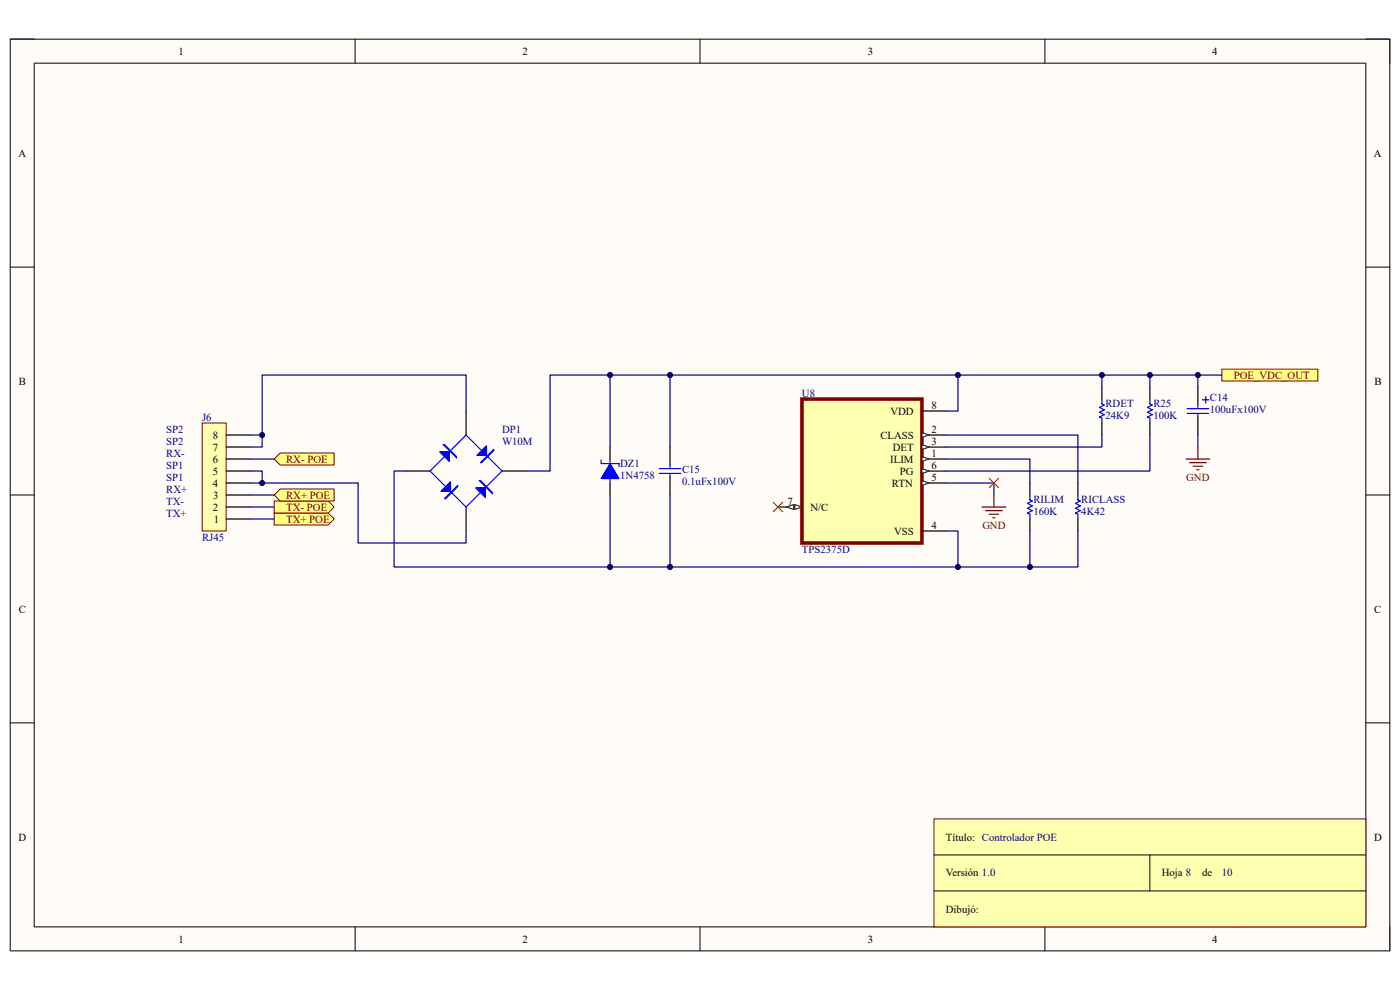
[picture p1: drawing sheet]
<svg xmlns="http://www.w3.org/2000/svg" width="297mm" height="210mm" viewBox="0 0 297 210" stroke-linecap="round" stroke-linejoin="round" font-family="sans-serif">
<path d="M2.2 8.3h292.7v193.4h-292.7z" fill-rule="evenodd" fill="#fffcf8"/>
<path d="M2.2 8.3h292.7v193.4h-292.7z" fill="none" stroke="#000" stroke-width=".21"/>
<path d="M7.3 13.4h282.5v183.2h-282.5z" fill-rule="evenodd" fill="#fffcf8"/>
<g fill="none" stroke="#000" stroke-width=".21">
<path d="M2.2 8.3h5.1M7.3 13.4h282.5v183.2h-282.5zM75.3 8.3v5.1M148.5 8.3v5.1M221.7 8.3v5.1M289.8 8.3h5.1v5.1M2.2 56.7h5.1M289.8 56.7h5.1M2.2 105h5.1M289.8 105h5.1M2.2 153.4h5.1M289.8 153.4h5.1"/>
<path d="M289.8 176.3h-89.1v20.3M75.3 196.6v5.1M148.5 196.6v5.1M200.7 183.9h89.1M200.7 191.5h89.1M200.7 194.1h89.1M213.4 183.9v7.6M221.7 196.6v5.1M251.6 191.5v5.1M264.3 183.9v7.6M294.9 196.6v5.1"/>
</g>
<path d="M198.1 173.7h91.7v22.9h-91.7z" fill-rule="evenodd" fill="#ffffb0"/>
<path d="M198.1 173.7h91.7v22.9h-91.7z" fill="none" stroke="#800000" stroke-width=".21"/>
<path d="M198.1 181.4h91.7M198.1 189h91.7M243.9 181.4v7.6" fill="none" stroke="#000" stroke-width=".21"/>
<path d="M42.9 89.7h5.1v22.9h-5.1z" fill-rule="evenodd" fill="#ffffb0"/>
<path d="M42.9 89.7h5.1v22.9h-5.1z" fill="none" stroke="#800000" stroke-width=".21"/>
<path d="M48 99.9h5.1M48 97.4h5.1M48 94.8h5.1M48 92.3h5.1M86.2 99.9h5M98.9 87.2v5.1M106.5 99.9h5.1M48 110.1h5.1M48 107.6h5.1M48 105h5.1M48 102.5h5.1M98.9 107.6v5" fill="none" stroke="#000" stroke-width=".25"/>
<path d="M94.3 96.9l-3.1 3 3.4 3.3M95.6 95.6l3.3-3.3 3.3 3.3M103.5 96.9l3 3-3.3 3.3M95.8 104.5l3.1 3.1 3-3.1" fill="none" stroke="#00f" stroke-width=".25"/>
<path d="M93.3 95.8h2v2.1z" fill="#00f"/>
<path d="M93.3 95.8h2v2.1z" fill="none" stroke="#00f" stroke-width=".25"/>
<path d="M101.2 96.6l2-2v2z" fill="#00f"/>
<path d="M101.2 96.6l2-2v2z" fill="none" stroke="#00f" stroke-width=".25"/>
<path d="M100.9 103.5h2.1v2z" fill="#00f"/>
<path d="M100.9 103.5h2.1v2z" fill="none" stroke="#00f" stroke-width=".25"/>
<path d="M93.5 104.2l2.1-2v2z" fill="#00f"/>
<path d="M94 94.3h.3l2.5 2.6v.2zM104.7 95.3v.3l-2.5 2.5h-.3zM127.5 98.3h3.8M93.5 104.2l2.1-2v2zM94.3 105.8l2.8-2.8v.2l-2.5 2.6zM101.7 102h.2l2.6 2.5v.3z" fill="none" stroke="#00f" stroke-width=".25"/>
<path d="M129.4 94.8v2.6M129.4 102.5v2.5" fill="none" stroke="#000" stroke-width=".25"/>
<path d="M129.4 98.3l1.9 3.2h-3.8z" fill="#00f"/>
<g fill="none" stroke="#00f" stroke-width=".25">
<path d="M127.5 97.6v.7M129.4 98.3l1.9 3.2h-3.8zM129.4 97.4v.9M131.3 98.3v.7M139.9 99.4h4.5M142.1 98.6v.8M233.8 84.7v1l.5 .2-1 .5 1 .5-1 .6 1 .5-1 .5 .5 .2v1M243.9 84.7v1l.6 .2-1.1 .5 1.1 .5-1.1 .6 1.1 .5-1.1 .5 .5 .2v1M251.8 87.7h4.6M251.8 86.7h4.6M254.1 85.9v.8M254.1 87.7v.8"/>
<path d="M129.4 101.5v1M139.9 100.4h4.5M142.1 100.4v.8M218.5 105v1l.5 .3-1 .5 1 .5-1 .5 1 .5-1 .5 .5 .3v1M228.7 105v1l.5 .3-1 .5 1 .5-1 .5 1 .5-1 .5 .5 .3v1"/>
</g>
<path d="M142.1 94.8v3.8M233.8 82.1v2.6M233.8 89.7v2.6M243.9 82.1v2.6M243.9 89.7v2.6M254.1 82.1v3.8M254.1 88.5v3.8M142.1 101.2v3.8M218.5 102.5v2.5M218.5 110.1v2.5M228.7 102.5v2.5M228.7 110.1v2.5" fill="none" stroke="#000" stroke-width=".25"/>
<path d="M170.1 84.7h25.5v30.5h-25.5z" fill-rule="evenodd" fill="#ffffb0"/>
<path d="M170.1 84.7h25.5v30.5h-25.5z" fill="none" stroke="#800000" stroke-width=".76"/>
<path d="M165.1 107.6h5" fill="none" stroke="#000" stroke-width=".25"/>
<path d="M168.6 107l1.5 .6-1.5 .5z" fill="#f8fcff"/>
<path d="M168.6 107l1.5 .6-1.5 .5z" fill="none" stroke="#000" stroke-width=".21"/>
<path d="M166.8 107.6l1.6-.6v1.1z" fill="#f8fcff"/>
<path d="M166.8 107.6l1.6-.6v1.1z" fill="none" stroke="#000" stroke-width=".21"/>
<path d="M195.6 87.2h5.1M195.6 92.3h5.1" fill="none" stroke="#000" stroke-width=".25"/>
<path d="M195.6 91.8l1.5 .5-1.5 .5z" fill="#f8fcff"/>
<path d="M195.6 91.8l1.5 .5-1.5 .5z" fill="none" stroke="#000" stroke-width=".21"/>
<path d="M195.6 94.8h5.1" fill="none" stroke="#000" stroke-width=".25"/>
<path d="M195.6 94.3l1.5 .5-1.5 .5z" fill="#f8fcff"/>
<path d="M195.6 94.3l1.5 .5-1.5 .5z" fill="none" stroke="#000" stroke-width=".21"/>
<path d="M195.6 97.4h5.1" fill="none" stroke="#000" stroke-width=".25"/>
<path d="M195.6 96.9l1.5 .5-1.5 .5z" fill="#f8fcff"/>
<path d="M195.6 96.9l1.5 .5-1.5 .5z" fill="none" stroke="#000" stroke-width=".21"/>
<path d="M195.6 99.9h5.1" fill="none" stroke="#000" stroke-width=".25"/>
<path d="M195.6 99.4l1.5 .5-1.5 .5z" fill="#f8fcff"/>
<path d="M195.6 99.4l1.5 .5-1.5 .5z" fill="none" stroke="#000" stroke-width=".21"/>
<path d="M195.6 102.5h5.1" fill="none" stroke="#000" stroke-width=".25"/>
<path d="M195.6 102l1.5 .5-1.5 .5z" fill="#f8fcff"/>
<path d="M195.6 102l1.5 .5-1.5 .5z" fill="none" stroke="#000" stroke-width=".21"/>
<path d="M195.6 112.6h5.1" fill="none" stroke="#000" stroke-width=".25"/>
<path d="M251.6 97.4h5.1M252.3 98.1h3.6M253.1 98.9h2M253.9 99.7h.5M254.1 94.8v2.6M208.3 107.6h5.1M209.1 108.3h3.5M209.8 109.1h2.1M210.6 109.8h.5M210.9 105v2.6" fill="none" stroke="#800000" stroke-width=".25"/>
<path d="M259.2 78.3h20.4v2.5h-20.4z" fill-rule="evenodd" fill="#ffff80"/>
<path d="M259.2 78.3h20.4v2.5h-20.4z" fill="none" stroke="#800000" stroke-width=".21"/>
<path d="M58.2 108.8h11.4l1.3 1.3-1.3 1.3h-11.4z" fill-rule="evenodd" fill="#ffff80"/>
<path d="M58.2 108.8h11.4l1.3 1.3-1.3 1.3h-11.4z" fill="none" stroke="#800000" stroke-width=".21"/>
<path d="M58.2 106.3h11.4l1.3 1.3-1.3 1.2h-11.4z" fill-rule="evenodd" fill="#ffff80"/>
<path d="M58.2 106.3h11.4l1.3 1.3-1.3 1.2h-11.4z" fill="none" stroke="#800000" stroke-width=".21"/>
<path d="M58.2 105l1.2-1.3h11.5v2.6h-11.5z" fill-rule="evenodd" fill="#ffff80"/>
<path d="M58.2 105l1.2-1.3h11.5v2.6h-11.5z" fill="none" stroke="#800000" stroke-width=".21"/>
<path d="M59.4 96.1h11.5v2.5h-11.5l-1.2-1.2z" fill-rule="evenodd" fill="#ffff80"/>
<path d="M59.4 96.1h11.5v2.5h-11.5l-1.2-1.2z" fill="none" stroke="#800000" stroke-width=".21"/>
<path d="M142.1 105v15.3M200.7 102.5h10.2v2.5" fill="none" stroke="#000080" stroke-width=".25"/>
<circle cx="142.1" cy="120.3" r=".51" fill="#000080"/>
<circle cx="142.1" cy="120.3" r=".51" fill="none" stroke="#000080" stroke-width=".21"/>
<path d="M142.1 79.6v15.2" fill="none" stroke="#000080" stroke-width=".25"/>
<circle cx="142.1" cy="79.6" r=".51" fill="#000080"/>
<circle cx="142.1" cy="79.6" r=".51" fill="none" stroke="#000080" stroke-width=".21"/>
<path d="M200.7 97.4h17.8v5.1M218.5 112.6v7.7h-15.3" fill="none" stroke="#000080" stroke-width=".25"/>
<circle cx="218.5" cy="120.3" r=".51" fill="#000080"/>
<circle cx="218.5" cy="120.3" r=".51" fill="none" stroke="#000080" stroke-width=".21"/>
<circle cx="203.2" cy="120.3" r=".51" fill="#000080"/>
<circle cx="203.2" cy="120.3" r=".51" fill="none" stroke="#000080" stroke-width=".21"/>
<path d="M200.7 92.3h28v10.2M228.7 112.6v7.7h-10.2" fill="none" stroke="#000080" stroke-width=".25"/>
<circle cx="218.5" cy="120.3" r=".51" fill="#000080"/>
<circle cx="218.5" cy="120.3" r=".51" fill="none" stroke="#000080" stroke-width=".21"/>
<path d="M233.8 79.6v2.5M233.8 92.3v2.5h-33.1M243.9 92.3v7.6h-43.2" fill="none" stroke="#000080" stroke-width=".25"/>
<circle cx="233.8" cy="79.6" r=".51" fill="#000080"/>
<circle cx="233.8" cy="79.6" r=".51" fill="none" stroke="#000080" stroke-width=".21"/>
<path d="M243.9 79.6h10.2v2.5" fill="none" stroke="#000080" stroke-width=".25"/>
<circle cx="254.1" cy="79.6" r=".51" fill="#000080"/>
<circle cx="254.1" cy="79.6" r=".51" fill="none" stroke="#000080" stroke-width=".21"/>
<circle cx="243.9" cy="79.6" r=".51" fill="#000080"/>
<circle cx="243.9" cy="79.6" r=".51" fill="none" stroke="#000080" stroke-width=".21"/>
<path d="M254.1 92.3v2.5M129.4 105v15.3h73.8v-7.7h-2.5" fill="none" stroke="#000080" stroke-width=".25"/>
<circle cx="203.2" cy="120.3" r=".51" fill="#000080"/>
<circle cx="203.2" cy="120.3" r=".51" fill="none" stroke="#000080" stroke-width=".21"/>
<circle cx="142.1" cy="120.3" r=".51" fill="#000080"/>
<circle cx="142.1" cy="120.3" r=".51" fill="none" stroke="#000080" stroke-width=".21"/>
<circle cx="129.4" cy="120.3" r=".51" fill="#000080"/>
<circle cx="129.4" cy="120.3" r=".51" fill="none" stroke="#000080" stroke-width=".21"/>
<path d="M200.7 87.2h2.5v-7.6h-73.8v15.2" fill="none" stroke="#000080" stroke-width=".25"/>
<circle cx="203.2" cy="79.6" r=".51" fill="#000080"/>
<circle cx="203.2" cy="79.6" r=".51" fill="none" stroke="#000080" stroke-width=".21"/>
<circle cx="142.1" cy="79.6" r=".51" fill="#000080"/>
<circle cx="142.1" cy="79.6" r=".51" fill="none" stroke="#000080" stroke-width=".21"/>
<circle cx="129.4" cy="79.6" r=".51" fill="#000080"/>
<circle cx="129.4" cy="79.6" r=".51" fill="none" stroke="#000080" stroke-width=".21"/>
<path d="M254.1 79.6h5.1" fill="none" stroke="#000080" stroke-width=".25"/>
<circle cx="254.1" cy="79.6" r=".51" fill="#000080"/>
<circle cx="254.1" cy="79.6" r=".51" fill="none" stroke="#000080" stroke-width=".21"/>
<path d="M203.2 79.6h40.7v2.5" fill="none" stroke="#000080" stroke-width=".25"/>
<circle cx="203.2" cy="79.6" r=".51" fill="#000080"/>
<circle cx="203.2" cy="79.6" r=".51" fill="none" stroke="#000080" stroke-width=".21"/>
<circle cx="233.8" cy="79.6" r=".51" fill="#000080"/>
<circle cx="233.8" cy="79.6" r=".51" fill="none" stroke="#000080" stroke-width=".21"/>
<circle cx="243.9" cy="79.6" r=".51" fill="#000080"/>
<circle cx="243.9" cy="79.6" r=".51" fill="none" stroke="#000080" stroke-width=".21"/>
<path d="M53.1 92.3h2.5v2.5h-2.5M53.1 97.4h5.1M53.1 110.1h5.1M53.1 107.6h5.1M53.1 105h5.1" fill="none" stroke="#000080" stroke-width=".25"/>
<circle cx="55.6" cy="92.3" r=".51" fill="#000080"/>
<circle cx="55.6" cy="92.3" r=".51" fill="none" stroke="#000080" stroke-width=".21"/>
<path d="M53.1 99.9h2.5v2.6h-2.5" fill="none" stroke="#000080" stroke-width=".25"/>
<circle cx="55.6" cy="102.5" r=".51" fill="#000080"/>
<circle cx="55.6" cy="102.5" r=".51" fill="none" stroke="#000080" stroke-width=".21"/>
<path d="M98.9 87.2v-7.6h-43.3v12.7" fill="none" stroke="#000080" stroke-width=".25"/>
<circle cx="55.6" cy="92.3" r=".51" fill="#000080"/>
<circle cx="55.6" cy="92.3" r=".51" fill="none" stroke="#000080" stroke-width=".21"/>
<path d="M55.6 102.5h20.4v12.7h22.9v-2.6" fill="none" stroke="#000080" stroke-width=".25"/>
<circle cx="55.6" cy="102.5" r=".51" fill="#000080"/>
<circle cx="55.6" cy="102.5" r=".51" fill="none" stroke="#000080" stroke-width=".21"/>
<path d="M129.4 79.6h-12.7v20.3h-5.1" fill="none" stroke="#000080" stroke-width=".25"/>
<circle cx="129.4" cy="79.6" r=".51" fill="#000080"/>
<circle cx="129.4" cy="79.6" r=".51" fill="none" stroke="#000080" stroke-width=".21"/>
<path d="M86.2 99.9h-2.6v20.4h45.8" fill="none" stroke="#000080" stroke-width=".25"/>
<circle cx="129.4" cy="120.3" r=".51" fill="#000080"/>
<circle cx="129.4" cy="120.3" r=".51" fill="none" stroke="#000080" stroke-width=".21"/>
<path d="M164 106.5l2.1 2.1M166.1 106.5l-2.1 2.1M209.8 101.5l2.1 2M211.9 101.5l-2.1 2" fill="none" stroke="#f00" stroke-width=".21"/>
<text font-size="3.2" fill="#000080" x="254.9" y="85.9">+</text>
<g font-size="2.3">
<text x="37.9" y="11.6">1</text>
<text x="110.9" y="11.6">2</text>
<text x="184.1" y="11.6">3</text>
<text x="257.2" y="11.6">4</text>
<text x="3.9" y="33.2">A</text>
<text x="291.5" y="33.2">A</text>
<text x="4" y="81.6">B</text>
<text x="291.6" y="81.6">B</text>
<text x="188.9" y="88">VDD</text>
<text x="197.6" y="86.7">8</text>
<text x="45.1" y="95.6">7</text>
<text x="45.2" y="93">8</text>
<text x="186.8" y="93">CLASS</text>
<text x="189.4" y="95.6">DET</text>
<text x="197.6" y="91.8">2</text>
<text x="197.6" y="94.3">3</text>
<text x="45.1" y="98.1">6</text>
<text x="45.2" y="100.7">5</text>
<text x="188.8" y="98.1">ILIM</text>
<text x="190.9" y="100.7">PG</text>
<text x="197.6" y="96.9">1</text>
<text x="197.6" y="99.4">6</text>
<text x="197.6" y="101.9">5</text>
<text x="45.1" y="103.2">4</text>
<text x="45.2" y="105.8">3</text>
<text x="167" y="107.1">7</text>
<text x="189.2" y="103.2">RTN</text>
<text x="45.1" y="108.3">2</text>
<text x="45.3" y="110.9">1</text>
<text x="171.9" y="108.3">N/C</text>
<text x="189.7" y="113.4">VSS</text>
<text x="197.6" y="112.1">4</text>
<text x="4" y="130">C</text>
<text x="291.5" y="130">C</text>
<text x="3.9" y="178.3">D</text>
<text x="200.7" y="178.3">Título: Controlador POE</text>
<text x="201.9" y="178.3">Title</text>
<text x="291.5" y="178.3">D</text>
<text x="200.7" y="185.9">Versión 1.0</text>
<text x="201.9" y="185.9">Size</text>
<text x="246.5" y="185.9">Hoja 8</text>
<text x="255" y="185.9">de</text>
<text x="203.2" y="189.7">A4</text>
<text x="200.7" y="193.6">Dibujó:</text>
<text x="201.9" y="193.6">Date:</text>
<text x="201.9" y="196.1">File:</text>
<text x="252.9" y="196.1">Drawn By:</text>
<text x="37.9" y="199.9">1</text>
<text x="110.9" y="199.9">2</text>
<text x="184.1" y="199.9">3</text>
<text x="257.2" y="199.9">4</text>
</g>
<g font-size="2.3" fill="#800000">
<text x="261.7" y="80.3">POE_VDC_OUT</text>
<text x="60.7" y="98.1">RX- POE</text>
<text x="251.7" y="101.9">GND</text>
<text x="60.7" y="105.8">RX+ POE</text>
<text x="60.7" y="110.9">TX+ POE</text>
<text x="60.7" y="108.3">TX- POE</text>
<text x="208.4" y="112.1">GND</text>
</g>
<g font-size="2.3" fill="#000080">
<text x="42.9" y="89.2">J6</text>
<text x="170.1" y="84.2">U8</text>
<text x="234.5" y="86.4">RDET</text>
<text x="234.5" y="89">24K9</text>
<text x="244.7" y="86.4">R25</text>
<text x="244.7" y="89">100K</text>
<text x="256.7" y="85">C14</text>
<text x="256.7" y="87.6">100uFx100V</text>
<text x="35.3" y="94.3">SP2</text>
<text x="35.3" y="91.8">SP2</text>
<text x="106.5" y="91.8">DP1</text>
<text x="106.5" y="94.3">W10M</text>
<text x="35.3" y="96.9">RX-</text>
<text x="35.3" y="101.9">SP1</text>
<text x="35.3" y="99.4">SP1</text>
<text x="131.6" y="99.1">DZ1</text>
<text x="131.6" y="101.7">1N4758</text>
<text x="144.7" y="100.4">C15</text>
<text x="35.3" y="107.1">TX-</text>
<text x="35.3" y="104.5">RX+</text>
<text x="144.7" y="103">0.1uFx100V</text>
<text x="219.2" y="106.8">RILIM</text>
<text x="229.4" y="106.8">RICLASS</text>
<text x="35.3" y="109.6">TX+</text>
<text x="219.2" y="109.3">160K</text>
<text x="229.4" y="109.3">4K42</text>
<text x="42.9" y="114.7">RJ45</text>
<text x="170.1" y="117.2">TPS2375D</text>
<text x="259.2" y="185.9">10</text>
</g>
</svg>
